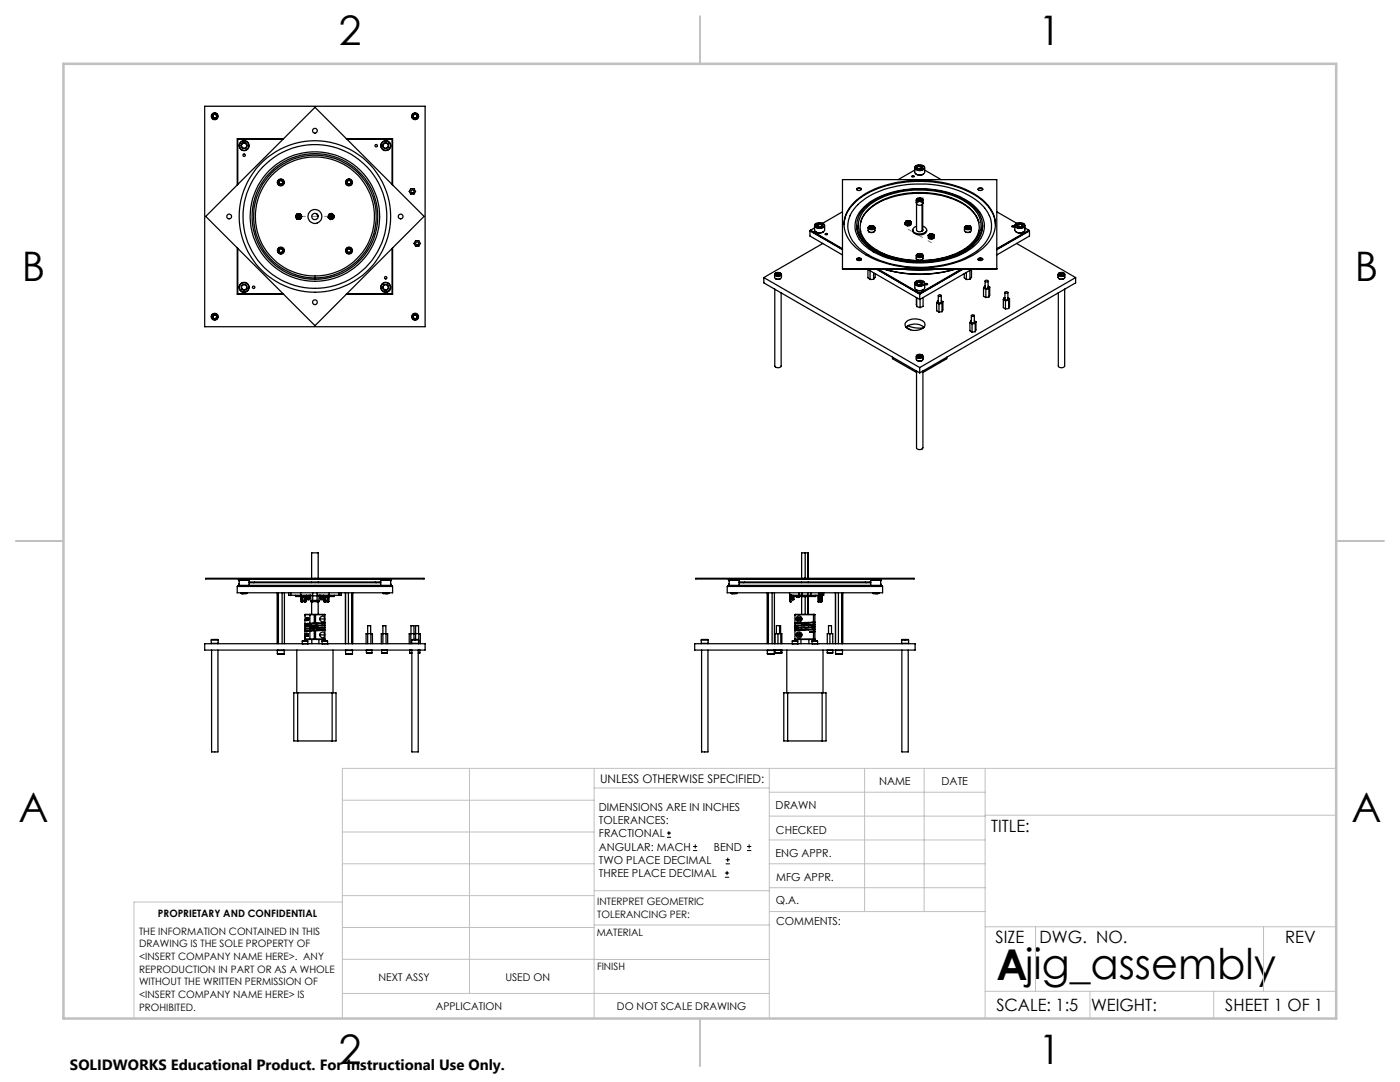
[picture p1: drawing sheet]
<svg xmlns="http://www.w3.org/2000/svg" width="279mm" height="216mm" viewBox="0 0 279 216" stroke-linecap="round" stroke-linejoin="round" font-family="sans-serif">
<g fill="none" stroke="#000" stroke-width=".2">
<path d="M133.1 167.1h.8M133.1 166.2h.8M133.5 165.8v.9M138.3 169.7h.8M138.3 168.9h.8M138.7 168.5v.8M144.7 175h.8M144.7 174.2h.8M144.8 172.4h.9M144.8 171.6h.9M145.1 173.8v.8M145.2 171.1v.9"/>
<path d="M149.1 169.7h.8M149.1 168.9h.8M149.5 168.5v.8"/>
</g>
<path d="M184.1 39.5l-.1 .3zM63.1 42.6l.4 .5z" fill="none" stroke="#808080" stroke-width=".25"/>
<g fill="none" stroke="#c0c0c0" stroke-width=".2">
<path d="M68.3 159.7h50.3M93.7 153.3v44.9M118.6 153.3v49.9M118.6 157.2h34.9M153.5 153.3v49.9M153.5 158.1h43.1M172.5 153.3v28.6M184.4 153.3v28.6M196.6 153.3v49.9M266.7 153.3h-198.4v49.9M68.3 178.7h50.3M68.3 172.4h50.3"/>
<path d="M68.3 166h50.3M68.3 180h-41.6v23.2M118.6 177.7h35M153.5 167.6h43.1M153.5 162.8h43.1M153.5 172.4h43.1M153.5 177.1h43.1M196.6 162.7h70.1M68.3 198.2h85.2M68.3 191.4l85.2 .1M68.3 185.1h50.3M118.6 184.6h35"/>
<path d="M153.6 181.9h43M196.6 197.8h70.1M196.6 184.9h70.1M206.7 184.9v12.9M217.5 197.8v5.4M242.2 197.8v5.4M252.2 184.9v12.9"/>
</g>
<path d="M139.7 3.2v9.5M3.1 107.9h9.6M266.7 107.9h9.5M139.7 203.2v9.6" fill="none" stroke="#c0c0c0" stroke-width=".25"/>
<path d="M12.7 12.7h254v190.5h-254z" fill="none" stroke="#c0c0c0" stroke-width=".5"/>
<path d="M185.9 48.4l-4.7-2.7" fill="none" stroke="#808080" stroke-width=".2" stroke-dasharray="15.2 1.3 1.3 1.3" stroke-dashoffset="14.5"/>
<path d="M66.2 43.2h-6.6" fill="none" stroke="#808080" stroke-width=".2" stroke-dasharray="15.2 1.3 1.3 1.3" stroke-dashoffset="13.8"/>
<g fill="none" stroke="#000" stroke-width=".25">
<path d="M40.9 21.2h43.9v44h-43.9zM42.5 23.4l.4 .2M42.5 23v.4M42.9 22.8l.3 .2M42.9 22.8l-.4 .2M43.2 23.4l-.3 .2M43.2 23v.4M48.2 29.1l.3 .5M48.2 29.1v.3l.3 .2M48.4 28.6l-.2 .5M49 28.5l-.6 .1M49 28.5l.3 .5"/>
<path d="M49 29.5l-.5 .1M49.3 29l-.3 .5M49.3 29v.2l-.3 .3M55.6 36.4l.2 .4M55.8 36.1l-.2 .3M55.8 36.8h.5M55.8 36.1h.5M56.3 36.1l.1 .3M56.4 36.4l-.1 .4M56.5 27.8h-9.1v9M56.6 27.7h-9.3v9.2M69.1 27.7h9.3v9.2"/>
<path d="M69.2 27.8h9v9M69.3 36.6l.3 .2M69.3 36.2v.4M69.6 36l.4 .2M69.6 36l-.3 .2M70 36.6l-.4 .2M70 36.2v.4M76.4 28.8l.1 .6M76.5 29.4l.5 .2M76.5 29.4l.3 .2h.2M76.9 28.5l-.5 .3M76.9 28.5h-.2l-.3 .3"/>
<path d="M76.9 28.5l.5 .3M77.4 28.8l.1 .5M77.5 29.3l-.5 .3M82 37.6h.6l.3 .6-.3 .5h-.6l-.3-.5zM82.4 23.2l.3 .4M82.7 22.8l-.3 .4M82.7 22.8h.3M82.7 23.6h.3M83 22.8l.3 .4M83.3 23.2l-.3 .4M168.1 35.8h30.8v17.9h-30.8zM171 37.8a.6 .6 0 0 1 .9 0"/>
<path d="M171.1 37.5h.7a.39 .39 0 0 1-.2 .6 .39 .39 0 0 1-.5-.2l-.1-.2zM182 35.1l.2-.1 .2 .2-.3 .1zM182 35.2h.4M182.6 33.5v.9a1.14 1.14 0 0 0 1.9 0v-.9M182.6 33.9l-3.4 1.9M182.7 33.2a1.07 1.07 0 0 1 1.8 .3 1.07 1.07 0 0 1-1.9-.1zM182.8 33.1a.52 .52 0 0 0-.2 .6 .52 .52 0 0 0 .6 .3 .85 .85 0 0 0 1.3-.7l-.3-.2M182.8 34.7a1.27 1.27 0 0 0 1.5 0M182.8 39.9l.1 6a.66 .66 0 0 0 .7 .3 .66 .66 0 0 0 .5-.4M182.8 33.1h.1M183 39.7a.7 .7 0 0 1 1.1 .2 .69 .69 0 0 1-1.1-.1zM183 33.5l.4 .3"/>
<path d="M183 33.5l.2 .2M183.1 33.2l-.1 .3M183.1 33.2v.4M183.1 39.6l-.2 .1v.3l.4 .3M183.2 39.9l.2 .2 .4-.1M183.2 39.9l.1 .1M183.3 39.7l-.1 .2M183.3 39.7v.3l.4-.1M183.7 33.1l.4 .2M183.7 33.1l-.6 .1M183.7 39.6l.2 .2M183.7 39.6l-.4 .1"/>
<path d="M183.7 33.7l-.3 .1M183.7 33.7h.1M183.7 33.1v.6M183.7 39.6v.3M183.7 39.9l.1 .1M183.9 39.8l-.1 .2M184 33.6l-.6 .2M184 39.6l.2 .3-.4 .4M184 33.6l-.1 .1M184.1 33.3l-.1 .3M184.2 39.9l-.1 .7M184.5 33.9l3.3 1.9"/>
<path d="M195.2 37.8a.6 .6 0 0 1 .9 0M195.3 37.5h.4l.4 .1a.44 .44 0 0 1-.4 .4 .44 .44 0 0 1-.5-.4zM41.1 43.2l21.8-21.8 21.7 21.8-21.7 21.8zM47.3 49.5v9.2h9.3M47.4 49.6v9h9.1M48.2 57.1l.1 .5M48.3 57.6l.5 .3M48.6 56.8l-.4 .3M48.6 56.8l.6 .2M48.6 56.8h.3l.3 .2M49.2 57v.6M49.2 57.6l-.4 .3"/>
<path d="M49.2 57.6l-.2 .3h-.2M55.7 50.2l.4 .2M55.7 49.8v.4M56.1 49.6l-.4 .2M56.1 49.6l.3 .2M56.4 50.2l-.3 .2M56.4 49.8v.4M59.1 42.9v.6M59.1 43.5l.5 .2M59.1 42.9l-.1 .3 .1 .3M59.1 43.5l.2 .2h.3M59.6 42.7l-.5 .2"/>
<path d="M59.6 42.7l.5 .2M59.6 42.7h-.3l-.2 .2M59.6 42.7h.3l.2 .2M59.8 42.9l.1 .5-.4 .1M59.8 42.9h-.3l.3 .2a.29 .29 0 0 0-.4-.2 .29 .29 0 0 0-.1 .4 .29 .29 0 0 0 .4 .1M59.8 42.9a.28 .28 0 0 1 .1 .4 .28 .28 0 0 1-.4 .1M60.1 42.9v.6M60.1 43.5l-.5 .2M60.1 43.5l-.2 .2h-.3M60.1 42.9l.2 .3-.2 .3M63.1 42.6l.4 .5M63.1 42.6a.64 .64 0 0 0-.9 .4 .64 .64 0 0 0 .5 .8 .64 .64 0 0 0 .8-.7"/>
<path d="M65.5 43.1l.2 .5M65.5 43.1v.3l.2 .2M65.7 43.6l.6 .1M65.7 43.6l.3 .2 .3-.1M65.8 43.3h.1M65.8 43.3l.2 .2M65.9 43.1l.1 .4M65.9 42.7l.6 .1M65.9 42.7l-.4 .4M65.9 42.7l.3-.1 .3 .2M65.9 42.7l-.3 .1-.1 .3M66 43.5h.3"/>
<path d="M66 43.5h.1M66 43l-.1 .1M66 43l-.1 .1a.29 .29 0 0 1 .5 0 .29 .29 0 0 1-.2 .5 .29 .29 0 0 1-.3-.4v-.1M66 43a.29 .29 0 0 1 .4 .1 .29 .29 0 0 1-.2 .4 .29 .29 0 0 1-.3-.3M66.1 42.9l-.2 .1-.1 .3M66.3 43a.29 .29 0 0 0-.4 0 .29 .29 0 0 0-.1 .3M66.5 42.8l.1 .5M66.5 42.8l.2 .2-.1 .3M66.6 43.3l-.3 .4M66.6 43.3v.3l-.3 .1M69.3 50l.1 .3M69.4 49.6l-.1 .4"/>
<path d="M69.4 49.6h.5M69.4 50.3h.5M69.9 49.6l.2 .4M70.1 50l-.2 .3M76.4 57.4l.3 .5M76.7 56.9l-.3 .2v.3M76.7 56.9l-.3 .5M77.2 56.8l-.5 .1M77.2 56.8l.3 .5M77.2 56.8l.3 .2v.3M77.3 57.8l-.6 .1M77.5 57.3l-.2 .5"/>
<path d="M78.2 49.6v9h-9M78.4 49.5v9.2h-9.3M82.9 48h.7l.3 .6-.3 .5h-.7l-.3-.5zM152.4 55.4v1l31.2 18M152.4 55.4l31.2 17.9M154.6 54.8v.5a.8 .8 0 0 0 1.4 0v-.5M154.6 57.7v15.3a.75 .75 0 0 0 1.3 0v-14.6M154.8 55.6l.3 .1 .7-.1M154.8 54.5l-.2 .2a.76 .76 0 0 0 .7 .5 .76 .76 0 0 0 .7-.4l-.3-.3M154.8 54.5a.58 .58 0 0 1 .7-.2 .58 .58 0 0 1 .3 .6 .75 .75 0 0 1-1.1-.2zM154.9 54.8l.3 .2 .3-.1M154.9 54.8l.1 .1"/>
<path d="M155 54.5l-.1 .3M155 54.5v.4l.4-.1M155.4 54.5l.2 .1M155.4 54.5h-.4M155.4 54.8l.1 .1M155.4 54.5v.3M155.6 54.6l-.1 .3M161.6 46.1v1l6.5 3.8M161.6 46.1l6.5 3.7M161.8 45.9l6.3 3.7M161.8 45.9v.2l6.3 3.6M161.8 46l-.2 .1"/>
<path d="M162.6 45v.9a1.17 1.17 0 0 0 2 0v-.9M162.6 45.5l-.8 .4M162.7 44.7a1.21 1.21 0 0 1 1.8 .2 1.08 1.08 0 0 1-1.7 .4l-.2-.3zM162.8 46.3a1.27 1.27 0 0 0 1.5 0M162.9 44.6a.45 .45 0 0 0-.3 .4 .45 .45 0 0 0 .3 .5 1.05 1.05 0 0 0 1.6-.6l-.3-.3M163 44.9a.67 .67 0 0 0 1.1 .1M163 44.9l.2 .3M163.3 45.3h.1M163.4 44.7h.5M163.4 44.7l-.4 .2M163.4 45.3h.3M163.4 44.7v.6"/>
<path d="M163.9 44.7l.2 .3M163.9 44.7v.5M164.1 45l-.2 .2M164.2 48.6l-11.8 6.8M164.7 46.8h.4M168.1 42.3l-3.9 2.3M168.1 53.6h30.8M168.5 44.8a7.1 7.1 0 0 1 3.7-5.6 23.5 23.5 0 0 1 19.6-1.6 9.9 9.9 0 0 1 6.7 6.2l.1 1M170.4 40.5a17.8 17.8 0 0 1 11.6-4.4 21.3 21.3 0 0 1 13.6 3.4 6.1 6.1 0 0 1 2.6 7.3 11.5 11.5 0 0 1-7.2 5.5 23.9 23.9 0 0 1-18.1-1.4 7.9 7.9 0 0 1-4.4-5.9 5.9 5.9 0 0 1 1.9-4.5zM171 45a5.6 5.6 0 0 0 3 4.8 19.1 19.1 0 0 0 19.1 0 5.8 5.8 0 0 0 3-4.8M171 51.6a.49 .49 0 0 1 .5-.2 .49 .49 0 0 1 .4 .4 .5 .5 0 0 1-.5 .2 .5 .5 0 0 1-.4-.4zM171.2 51.6l.6 .3"/>
<path d="M171.2 40.8a17.8 17.8 0 0 1 12.6-4.1 17.2 17.2 0 0 1 12.5 4.6 5.5 5.5 0 0 1-.8 8.4 20.3 20.3 0 0 1-15.1 3.5 16.4 16.4 0 0 1-9.4-4.1 5.4 5.4 0 0 1 .2-8.2M171.3 51.6l.5 .3M171.5 51.6l.4 .2a.6 .6 0 0 0-.9 0M171.8 44.4a7 7 0 0 1 3.9-4.2 18.8 18.8 0 0 1 17.1 .8 5.8 5.8 0 0 1 2.5 3.4M172.4 41.6a15.3 15.3 0 0 1 10.7-3.9 16.6 16.6 0 0 1 11.1 3.4 4.8 4.8 0 0 1 0 7.7 16.5 16.5 0 0 1-12.1 3.4 15 15 0 0 1-9.7-3.8 4.7 4.7 0 0 1 0-6.8zM172.5 41.2a16.7 16.7 0 0 1 11.2-3.6 16.4 16.4 0 0 1 11 3.7 4.9 4.9 0 0 1-.3 7.8 18.2 18.2 0 0 1-13.2 3.3 14.9 14.9 0 0 1-9.2-3.9 4.8 4.8 0 0 1 .5-7.3zM173.1 53.7l10.5 6.1M173.2 53.8v1.6l.4 .4M173.2 45.4v.6l.3 .3M173.3 41.1a16.6 16.6 0 0 1 12-3.1 12.9 12.9 0 0 1 9.7 4.4 4.6 4.6 0 0 1-.9 6.2 15.6 15.6 0 0 1-10.9 3.4 14.9 14.9 0 0 1-10.5-3.7 4.7 4.7 0 0 1 .6-7.2zM173.4 45.2a.65 .65 0 0 1 1.1 .3 .68 .68 0 0 1-1.1-.2zM173.5 46.3h.1"/>
<path d="M173.5 45.1l-.3 .3a.71 .71 0 0 0 .7 .4 .71 .71 0 0 0 .7-.5l-.3-.2M173.5 45.3l.1 .2M173.6 54v1.8M173.8 45.2l-.3 .1M173.8 45.2h.4M173.8 45.5l-.1 .1M173.8 45.2v.3M174.2 45.2l.1 .2M174.2 45.2v.3h-.4M174.3 45.4l-.2 .2-.5-.1M174.3 45.4l-.1 .2M174.3 54.4v1.3"/>
<path d="M174.3 55.7l-.7 .1M174.4 46.3h-.9M174.6 45.4v.6l-.2 .2-.3 .2-.6-.1M174.7 54.6v.8l-.4 .3M174.9 53.7l8.7 5M175.1 53.7l8.5 4.9M175.3 53.7l8.3 4.8M176.5 53.7a24.7 24.7 0 0 0 14.1 0M176.6 53.7a25.4 25.4 0 0 0 13.9 0M180.4 53.7l2.7 .2 3.6-.2M180.6 44.5v.3l.5 .2M180.6 44.5l.3 .1"/>
<path d="M180.7 44.3l.2 .3M180.7 44.3l-.1 .2M180.9 44.6l.2 .1M180.9 44.6l.5 .1M181 44.2a.23 .23 0 0 1 .4-.1 .23 .23 0 0 1 0 .4h-.2l.1-.1-.3-.1zM181 44.2l-.1 .1 .3 .2M181 44.2h.4l-.2 .1zM181.1 44.7v.3M181.1 44l-.4 .3M181.1 44l.5 .1M181.4 44.7h-.3M181.4 44.7h.3"/>
<path d="M181.4 44.4l-.4 .1M181.4 44.2l.1 .1M181.4 44.5h.1M181.5 44.3l-.1 .2zM181.5 44.4v.1M181.5 44.3a.33 .33 0 0 1-.5 .1M181.5 44.3v.2M181.6 44.1l.2 .3M181.6 44.1l.3 .2M181.7 44.9l-.6 .1M181.7 44.7v.2M181.8 44.4l-.4 .3"/>
<path d="M181.8 44.4l-.1 .3M181.9 44.3l-.1 .1M181.9 44.3l-.2 .6M182.2 45.9a1.06 1.06 0 0 0 1.4 .9 1.03 1.03 0 0 0 1.3-.9M182.6 56.6v.8a1.14 1.14 0 0 0 1.9 0v-.8M182.8 56.2a1.07 1.07 0 0 1 1.7 .4 1.07 1.07 0 0 1-1.9-.2zM182.8 56.1l-.2 .3a.97 .97 0 0 0 1.5 .6 .45 .45 0 0 0 .5-.4 .45 .45 0 0 0-.4-.5M182.8 57.8a1.27 1.27 0 0 0 1.5 0M182.8 51v.5a.81 .81 0 0 0 1.2 .3M182.8 56.1h.1M182.9 59.4l.1 1.8M182.9 45.2a.72 .72 0 0 0-.7 .7 .72 .72 0 0 0 .8 .7 1.48 1.48 0 0 0 1.9-.8l-.4-.5-.4-.1"/>
<path d="M183 59.4v1.8M183 50.8a.7 .7 0 0 1 1.1 .2 .69 .69 0 0 1-1.1-.1zM183 56.6l.4 .2M183 56.6l.2 .2M183.1 51.8l.3 .2 .6-.2M183.1 56.3l-.1 .3M183.1 56.3v.4M183.1 50.7l-.2 .2a.69 .69 0 0 0 .6 .5 .69 .69 0 0 0 .7-.5l-.2-.2M183.2 51l.1 .2 .5-.1M183.2 51l.1 .1M183.3 50.8l-.1 .2M183.3 50.8v.3"/>
<path d="M183.6 58.5v.1M183.6 58.7v1.1M183.6 59.7v1.7M183.7 56.2l.4 .2M183.7 56.2l-.6 .1M183.7 50.7l.2 .2M183.7 50.7l-.4 .1M183.7 50.7v.3M183.7 56.2v.6M183.7 56.8h-.3M183.7 56.8h.1M183.7 51l.1 .1"/>
<path d="M183.7 51l-.4 .1M183.9 50.9l-.1 .2M184 56.7l-.6 .1M184 56.7h-.1M184 40.8v5.3M184.1 56.4l-.1 .3M184.1 40.5a.68 .68 0 0 0-.6-.3 .68 .68 0 0 0-.5 .5l.4 .3 .6-.2M184.1 40.5v5.5M184.1 40.5l-.1 .3M184.2 51v.6l-.2 .2M184.2 59.4v1.7l-.6 .3M184.7 56.8h.4"/>
<path d="M184.7 56.6l.4 .1a.2 .2 0 0 1-.2 .1 .2 .2 0 0 1-.2-.2zM185.3 47l.3 .3M185.3 47v.2M185.3 46.9v.7M185.3 46.9v.1M185.3 47.6l.6 .1M185.3 47.2l.3 .1M185.3 47.2v.4M185.5 46.7l-.2 .3M185.5 46.7l-.2 .2M185.6 46.9v.2M185.6 47.1h.1"/>
<path d="M185.6 47.1l.2 .1M185.6 47.3h.5M185.6 47v.1M185.6 47.3l.3 .1M185.7 46.8l-.1 .1M185.7 46.8l-.2 .2M185.7 46.8l.4 .2h-.3zM185.8 46.8h.1M185.8 46.8l.3 .1a.21 .21 0 0 1-.2 .2 .21 .21 0 0 1-.2-.3M185.8 46.8h-.1M185.8 46.8l-.2 .1M185.9 47.4v.3"/>
<path d="M185.9 46.8l.2 .1v.2h-.5M185.9 46.8h-.2M186.1 46.7l.3 .3M186.1 46.7h-.6M186.1 46.7l.3 .1v.2M186.1 46.9l.1 .2-.3 .1M186.1 47.3l-.2 .1M186.1 47l-.4 .1M186.4 47l-.3 .3M186.4 47v.2M186.4 47.2v.3l-.5 .2M186.4 47.2l-.3 .1"/>
<path d="M187.3 59v1.3a.34 .34 0 0 0 .6 0v-1.3M187.3 58.9a.31 .31 0 0 1 .3-.1 .31 .31 0 0 1 .3 .3 .3 .3 0 0 1-.4 .1 .3 .3 0 0 1-.2-.3zM191.8 53.7l-8.2 4.8M192 53.7l-8.4 4.9M192.2 53.7l-8.6 5M192.4 54.6v.8l.5 .4M192.5 45.4v.6a.8 .8 0 0 0 1.4 0v-.6M192.7 45.2a.63 .63 0 0 1 .6-.2 .63 .63 0 0 1 .4 .5 .68 .68 0 0 1-1.1-.2zM192.7 46.3l.2 .1 .7-.1M192.7 45.1l-.2 .2a.7 .7 0 0 0 .6 .6 .7 .7 0 0 0 .8-.5l-.3-.3M192.8 45.3l.1 .2M192.9 54.4v1.4"/>
<path d="M193 45.2h.5M193 45.2l-.2 .1M193 45.5l-.1 .1M193 45.2v.3M193.5 45.2l.1 .2M193.5 45.2v.3h-.5M193.6 45.4l-.3 .2-.4-.1M193.6 45.4l-.2 .2M193.6 53.9v1.8M193.6 55.7l-.7 .1M193.9 53.8v1.6l-.3 .3M194 53.7l-10.4 6.1"/>
<path d="M195.2 51.6a.5 .5 0 0 1 .5-.2 .5 .5 0 0 1 .4 .4 .49 .49 0 0 1-.5 .2 .49 .49 0 0 1-.4-.4zM195.3 46.1a7.6 7.6 0 0 1-5.1 4.7 18.8 18.8 0 0 1-15.4-1 5.9 5.9 0 0 1-3-3.7M195.3 46.1a4.9 4.9 0 0 0-2.4-5.1 18.1 18.1 0 0 0-17.3-.9 6.5 6.5 0 0 0-3.9 4.7l.1 1.3M195.6 51.6l-.4 .2a.6 .6 0 0 1 .9 0M195.8 51.6l-.5 .3M195.9 51.6l-.6 .3M196.3 57.5l.4 .2M196.3 57.5v1.6l.4 .3M196.6 56a.26 .26 0 0 1 .3-.1 .26 .26 0 0 1 .2 .3h-.4zM196.6 56.1v1.3a.34 .34 0 0 0 .6 0v-1.3M196.6 57.1h-.1l-.2 .4M196.7 57.7v1.7"/>
<path d="M197.2 57.1l.3 .2M197.3 57.6l-.6 .1M197.3 57.6v1.7M197.3 59.3l-.6 .1M197.5 57.3l-.2 .3M197.5 57.3v1.6l-.2 .4M198.9 42.3l4 2.3M200.2 59.8l.5 .2M200.2 59.8v1.6l.5 .3M200.6 58.3v1.4a.34 .34 0 0 0 .6 0v-1.4M200.6 58.3a.33 .33 0 0 1 .5 .1 .31 .31 0 0 1-.3 .1 .31 .31 0 0 1-.2-.2zM200.6 59.4h-.2l-.2 .4"/>
<path d="M201.2 59.4l.3 .2M201.3 59.9l-.6 .1M201.3 59.9v1.7M201.5 59.6l-.2 .3M201.5 59.6v1.6l-.2 .4M202 45.2h.4M202 45l.4 .1a.2 .2 0 0 1-.2 .2 .2 .2 0 0 1-.2-.3zM202.5 45v.9a1.18 1.18 0 0 0 2 0v-.9M202.7 44.7a1.21 1.21 0 0 1 1.8 .2 1.08 1.08 0 0 1-1.7 .4l-.2-.3zM202.8 46.3l.6 .2 .8-.2M202.8 44.6a.47 .47 0 0 0-.3 .5 .47 .47 0 0 0 .5 .4 1.1 1.1 0 0 0 1.5-.5l-.3-.4M202.9 48.6l11.8 6.8"/>
<path d="M203 44.9a.64 .64 0 0 0 1.1 .1M203 44.9l.1 .3M203.3 45.3h.1M203.3 44.7l-.3 .2M203.3 44.7h.6M203.3 45.3h.3M203.3 44.7v.6M203.9 44.7l.2 .3M203.9 44.7v.5M204.1 45l-.2 .2M204.2 44.6h.1M204.2 46.3h.1"/>
<path d="M204.5 45.5l.8 .4M205.3 45.9l-6.4 3.7M205.3 45.9v.2l-6.4 3.6M205.3 46l.2 .1M205.5 46.1l-6.6 3.7M205.5 46.1v1l-6.6 3.8M211.1 54.8v.5a.78 .78 0 0 0 1.2 .3M211.3 54.6a.7 .7 0 0 1 1.1 .2 .69 .69 0 0 1-1.2-.1zM211.3 55.6l.4 .1 .6-.1M211.4 54.5l-.2 .2a.7 .7 0 0 0 .6 .5 .7 .7 0 0 0 .7-.5l-.2-.2M211.4 54.8l.4 .2 .3-.1M211.4 54.8l.2 .1"/>
<path d="M211.5 54.5l-.1 .3M211.5 54.5v.4M211.9 54.5l.3 .1M211.9 54.5h-.4M211.9 54.8l.2 .1M211.9 54.8l-.4 .1M211.9 54.5v.3M212.2 54.6l-.1 .3M212.5 57.7v15.3a.74 .74 0 0 1-1.3 0v-14.6M212.5 54.8v.6l-.2 .2M214.7 55.4l-31.1 17.9M214.7 55.4v1l-31.1 18"/>
<path d="M42.4 63.2l.3 .4M42.7 62.8l-.3 .4M42.7 63.6h.3M42.7 62.8h.3M43 62.8l.3 .4M43.3 63.2l-.3 .4M82.5 63.4l.3 .2M82.5 63v.4M82.8 62.8l-.3 .2M82.8 62.8l.4 .2M83.2 63.4l-.4 .2M83.2 63v.4"/>
<path d="M178.1 71.3v.3l4.8 2.7M180.7 64.4a2.75 2.75 0 0 1 3.8 0l.1 .2a1.34 1.34 0 0 1-1.6 1.3 2.35 2.35 0 0 1-2.3-.8zM181.2 65l1.6 .4h1.5M182.8 71.1v.5l.3 .3M182.9 74v15.4a.75 .75 0 0 0 1.3 0v-15.4M183 61.2l.6 .2M183.1 70.8a.64 .64 0 0 1 1 .3 .65 .65 0 0 1-.6 .3 .65 .65 0 0 1-.5-.5zM183.1 71.9l.4 .2 .5-.2M183.1 70.8l-.2 .2a.73 .73 0 0 0 .6 .6 .73 .73 0 0 0 .7-.3v-.3l-.2-.2M183.2 71l.1 .2M183.4 70.8l-.2 .2M183.4 70.8l.4 .1"/>
<path d="M183.4 71.2h-.1M183.4 70.8v.4M183.6 73.3v1.1M183.8 70.9l.1 .2M183.8 70.9v.3h-.4M183.9 71.1l-.3 .2-.3-.1M183.9 71.1l-.1 .1M184.2 71.1v.5a.75 .75 0 0 1-1.1 .3M184.4 65.3a2.81 2.81 0 0 0-3.6 0l1 .5M186.9 60.4l.5 .2M186.9 60.4v1.6l.5 .3M187.3 60l-.4 .4"/>
<path d="M187.4 60.6v1.7M187.9 60l.3 .2M188 60.5l-.6 .1M188 60.5v1.7M188 62.2l-.6 .1M188.2 60.2l-.2 .3M188.2 60.2v1.6l-.2 .4M188.9 71.3v.3l-4.7 2.7M193.6 64.4l.4 .2M193.6 64.4v1.6l.4 .3M193.9 63v1.3a.34 .34 0 0 0 .6 0v-1.3M193.9 64l-.3 .4"/>
<path d="M193.9 62.9a.27 .27 0 0 1 .3-.1 .27 .27 0 0 1 .2 .3h-.4zM194 64.6v1.7M194.5 64l.3 .2M194.6 64.6h-.6M194.6 64.6v1.6M194.6 66.2l-.6 .1M194.8 64.2l-.2 .4M194.8 64.2v1.6l-.2 .4M200.7 60v1.7M201.3 61.6l-.6 .1M41.1 115.4h43.5v.1h-43.5zM47.3 117h31.1v1.3h-31.1z"/>
<path d="M47.4 117v-.1h30.8v.1M47.6 115.6l.1 .4M47.6 116.8h.1M47.6 115.6h30.5M47.6 115.5v.1M47.6 116.8v.1M47.7 116.5l-.1 .3M47.7 116.8h2M47.7 115.7h2M47.7 115.7v1.1M47.7 116.8l.1 .1M48.1 118.4h.1"/>
<path d="M48.1 118.3h.1M48.2 118.4h.1M48.2 118.3h-.1M48.3 118.4h.1M48.6 118.3h-.5M49 118.3l-.8 .1M49.2 118.3l-.9 .1M49.2 118.4h-.8M49.2 118.4h.1M49.2 118.3v.1M49.2 118.3l.1 .1M49.2 118.4h-.9"/>
<path d="M49.3 118.3h-.1M49.3 118.4h-1.1M49.3 118.4h-.1M49.7 116.3h26.3M49.7 116.1h26.3M49.7 116.8h26.3M49.7 115.7v1.1M49.7 116.8v.1M49.8 116.1v.2M50.8 116.1l-.2 .2M55.3 118.3v10.1M55.6 118.3v10.1"/>
<path d="M56.3 118.3v10.1M56.8 118.3v10.1M57.6 118.3v.5h.4M58 118.3v.5M58 118.8h2M59 119h1.1M59 118.8v.2M60 118.8h2M60 118.3v.5M60 119v1.1h.2M60.1 118.8v.2M60.1 119l.1 1.1"/>
<path d="M60.1 119h.1M60.2 119h.9M60.2 119h.1M60.2 118.9l-.1 .1M60.2 118.8v.2M60.4 119v.8h.5v-.8M60.7 119.2v.6M60.8 119v.2h-.4M60.9 119.9h-.5v.2h-.2M60.9 119.9v.2M60.9 119.9l-.1 .2M61.1 118.8v.2"/>
<path d="M61.1 119l-.1 1.1h-.1M61.1 119l.1 .6M61.2 118.8v.8M61.2 119.6v.1M61.3 119.2v-.2l.2 .1 .1 .6M61.3 119.2l-.1 .5M61.3 119.2h.1M61.4 119.2l-.2 .5M61.5 119l-.1 .2M61.6 118.8v.8M61.6 119.6l.2-.1-.2 .2M61.6 119.6v.1"/>
<path d="M61.7 118.8v.2h.2M61.8 119v.5M61.9 118.8v.2M61.9 119h.1M62 118.8h.4M62 118.8l.1 1.1M62.1 119.9h1.5M62.1 119.9v.2h1.5v-.2M62.2 115.4v-5.1h1.3v5.1M62.2 116.1v.2M62.4 118.3v.5M62.4 118.8v1h.9v-1"/>
<path d="M62.4 118.9h.9M62.9 115.4v.1M63.3 118.8h.4M63.3 118.3v.5M63.5 116.1v.2M63.7 119h.1M63.7 118.8l-.1 1.1M63.7 118.8h2M63.8 118.8v.2M63.9 119v.5M64 118.8v.2h-.2M64 119.6v.1"/>
<path d="M64 119.7h.1M64.1 118.8v.8M64.1 119.6l-.2-.1 .1 .1M64.1 119.6v.1M64.2 119l.1 .2M64.3 119.2l.2 .5M64.3 119.2h.1M64.4 119.2l-.2-.1-.1 .6M64.4 119.2l.1 .5M64.5 118.8v.8M64.5 119.6v.1M64.6 119h.9"/>
<path d="M64.6 119l-.1 .6M64.6 118.8v.2M64.6 119l.1 1.1h.8M64.8 119.9v.2M64.8 119.9h.5v.2M64.8 119.9l.1 .2M64.9 119.2h.4M64.9 119l-.1 .8h.5v-.8M65 119.2v.6M65.5 119h.1M65.5 118.9v.1M65.5 118.8v.2"/>
<path d="M65.5 119v1.1M65.6 119h1.1M65.6 118.8v.2M65.7 118.3v.5M65.7 119v1.1h-.2M65.7 118.8h2M66.7 118.8v.2M67.7 118.3v.5M68.1 118.3v.5h-.4M68.9 118.3v10.1M69.5 118.3v10.1M70.2 118.3v10.1"/>
<path d="M70.3 118.3v10.1M70.4 118.3v10.1M74.9 116.1l.2 .2M75.8 116.1v.2M76 116.8h2M76 115.7h2M76 116.8v.1M76 115.7v1.1M76.4 118.3h.1M76.4 118.4h.4M76.4 118.4h1.1M76.5 118.3l-.1 .1"/>
<path d="M76.5 118.3h.1M76.8 118.4h.4M76.9 118.4h.6M77.2 118.4h-.3M77.5 118.4h.1M77.5 118.3l-.7 .1M77.6 118.3l-.7 .1M77.6 118.3l-.4 .1M77.6 118.4h-.1M77.6 118.3h.1M77.6 118.3l-.1 .1M78 116.5l.1 .3"/>
<path d="M78 116.8h.1M78 116.8l-.1 .1M78 115.7v1.1M78.1 115.6l-.1 .4M78.1 115.5v.1M78.1 116.8v.1M138.9 115.4h43.5v.1h-43.5zM145.1 117h31v1.3h-31zM145.2 117v-.1h30.8v.1M145.4 115.6l.1 .4M145.4 116.8h.1M145.4 115.6h30.5"/>
<path d="M145.4 115.5v.1M145.4 116.8v.1M145.5 116.5l-.1 .3M145.5 115.7h2M145.5 116.8h2M145.5 115.7v1.1M145.5 116.8l.1 .1M145.9 118.4h.1M145.9 118.3h.1M146 118.3h-.1M146 118.4h.1M146 118.4h.2"/>
<path d="M146.4 118.3h-.5M146.8 118.3l-.9 .1M147 118.3l-1 .1M147 118.4h-.8M147 118.4h.1M147 118.3v.1M147 118.3l.1 .1M147 118.4h-1M147.1 118.3h-.1M147.1 118.4h-1.1M147.1 118.4h-.1M147.5 116.3h26.3"/>
<path d="M147.5 116.1h26.3M147.5 116.8h26.3M147.5 115.7v1.1M147.5 116.8v.1M147.6 116.1v.2M148.6 116.1l-.2 .2M153.1 118.3v10.1M153.4 118.3v10.1M154.1 118.3v10.1M154.6 118.3v10.1M157.6 119.9l.1 .2M157.6 118.3v.5"/>
<path d="M157.6 118.8v1.1M157.6 118.8h.1M157.6 119.9h.1M157.7 118.8h1.8M157.7 118.8h.1M157.7 118.8v1.1M157.7 119.9l.1 .2M158 118.8v.8M158 119h.1M158 118.8l-.2 .1v1.2M158 118.8v.2M158 119.6v.1"/>
<path d="M158 119.2l.1-.2 .1 .2M158 119.2v.5M158 119.2h.2M158.2 119.2l.1 .5M158.2 118.8l.1 .8M158.2 119.3v.4h-.2M158.3 119.6l.1-.1v.1M158.3 119.7h.1M158.3 119.6v.1M158.3 118.8v.2h1.4M158.4 119.6v.1M158.5 119l-.1 .6"/>
<path d="M159.5 118.8h.1M159.5 118.8h.6M159.5 118.3v.5M159.5 118.8v.4h-.4v-.2M159.7 118.8v.2M160 116.1v.2M160 119v3.6M160.1 118.8h3.3M160.1 118.3v.5M160.1 119h1.1zM160.1 118.8v.2M160.7 115.4v.1"/>
<path d="M160.7 110.3h-.7v5.1M160.7 110.3v5.1M160.7 119v3.6M160.7 110.3h.5M161.2 110.3l.1 5.1M161.2 110.3v5.1M161.2 118.3v4.3M161.3 116.1v.2M161.3 119v3.6M161.8 118.3v.5M162.8 118.8v.2h-3.1M163.2 118.8l.1 1.3 .1-.2"/>
<path d="M163.4 119.9h.7M163.4 118.8h.2M163.4 118.8v1.1M163.4 118.3v.5M163.6 118.3v.5M163.6 118.8v1h.4v-1M163.7 118.3l.1 .6M163.8 118.9v.9M163.8 118.9h-.2l.2 .1M164 118.3v.5M164 118.8h.2M164 118.8h.1"/>
<path d="M164.1 119.9l-.2 .2M164.1 118.8v1.1M164.2 118.8h.1M164.2 118.3v.5M164.3 118.3v.5M164.4 118.3v.5h-.1M166.7 118.3v10.1M167.3 118.3v10.1M168 118.3v10.1M168.1 118.3v10.1M168.2 118.3v10.1M172.7 116.1l.2 .2"/>
<path d="M173.6 116.1v.2M173.8 115.7h2M173.8 116.8h2M173.8 116.8v.1M173.8 115.7v1.1M174.2 118.3h.1M174.2 118.4h.4M174.2 118.4h1.1M174.3 118.3l-.1 .1M174.3 118.3h.1M174.6 118.4h.4M174.7 118.4h.6"/>
<path d="M175 118.4h-.3M175.3 118.4h.1M175.3 118.3l-.7 .1M175.4 118.3l-.7 .1M175.4 118.3l-.4 .1M175.4 118.4h-.1M175.4 118.3h.1M175.4 118.3l-.1 .1M175.8 116.5l.1 .3M175.8 116.8h.1M175.8 116.8l-.1 .1M175.8 115.7v1.1"/>
<path d="M175.9 115.6l-.1 .4M175.9 115.5v.1M175.9 116.8v.1M40.9 128.4h43.9v1.3h-43.9zM42.2 127.7h1.3M42.2 127.7v-.1l1.3 .1M42.2 128.4h1.3M42.2 127.7v.7M42.2 128.4h.1M42.2 129.7v20.3h1.3v-20.3M43.5 127.7v.7M43.5 128.4h.1"/>
<path d="M55.4 130.5h1.3M55.4 130.5l.1 .1 1.2-.1M55.4 129.8h1.3M55.4 129.8v.7M55.5 129.7l-.1 .1M56.7 129.7v.1M56.7 129.8v.7M58.6 138.3h8.5v9.5h-8.5zM59.2 129.7v8.6M59.4 138.3v9.5M60.3 128.4h.1M60.3 127.9h1.1"/>
<path d="M60.3 128.4h1.1M60.3 127.9v.5M60.4 120.1h.4M60.8 120.1h.1M60.9 120.1h.1M60.9 127.5h1.8M60.9 122.7h1.8M60.9 123.7v.1M60.9 122.7v1M60.9 126.6v.3M60.9 127.5l.9 .1M60.9 123.8v.7"/>
<path d="M60.9 127.3v.2M60.9 126.9v.3M60.9 126.9v.1M61.1 123.4v.1M61.1 123.5v.1M61.1 126.7v.1M61.1 123.5h.1M61.1 126.7h.1M61.1 126.5v.2M61.1 126.8v.1M61.1 123.6v.2M61.1 126.9h.1"/>
<path d="M61.1 123.2h.1M61.1 123.3v.1M61.1 123.8h.1M61.1 126.4h.1M61.1 126.4v.5M61.1 123.2v.6M61.1 123.3v.2M61.1 123.2v.1M61.1 126.4v.1M61.2 123.2v.1M61.2 123.8h.1M61.2 126.9v.1"/>
<path d="M61.2 126.4v.3M61.2 123.2l-.1 .6M61.2 123.5v.3M61.2 126.7l-.1 .2M61.2 126.4h.1M61.2 123.5h.1M61.2 126.7h.1M61.2 123.3h.1M61.2 127h.1M61.2 126.9h.1M61.2 126.7v.2M61.2 123.3v.2"/>
<path d="M61.2 126.4v.5M61.2 123.2v.6M61.3 126.9h.1M61.3 123.2v.1M61.3 123.2h.1M61.3 123.2l-.1 .1M61.3 123.8h.1M61.3 126.4h.1M61.3 126.7v.2M61.3 126.7h.1M61.3 126.4v.3M61.3 123.2l-.1 .6"/>
<path d="M61.3 123.5l-.1 .3M61.3 126.7l-.1 .2M61.3 126.9v.1M61.3 123.5h.1M61.3 123.3h.1M61.3 127h.1M61.3 123.5v.3M61.3 123.3v.2M61.3 123.7v.1M61.3 123.3v.5M61.3 126.4v.5M61.4 123.3h.1"/>
<path d="M61.4 126.7v.2M61.4 126.5v.2M61.4 123.3v.2M61.4 126.5l-.1 .2M61.4 123.5v.2M61.4 123.3v.1M61.4 126.4v.1M61.4 123.5h.1M61.4 128.4h.1M61.4 126.6v.2M61.4 123.4v.1M61.4 123.4l.1 .1"/>
<path d="M61.4 126.8h.1M61.4 126.5v.1M61.4 126.6v.3M61.4 127.9v.5M61.4 126.8v.1M61.5 126.5v.2M61.5 123.4l-.1 .2M61.5 123.4v.2zM61.5 123.5l-.1 .2M61.5 126.5v.3M61.5 126.5l-.1 .1M61.5 123.5h.1"/>
<path d="M61.5 126.8h.1M61.8 124.5l-.9 .1v.3M61.8 125h-.9v.4M61.8 125.4l-.9 .1v.3M61.8 125.8h-.9l.6 .1M61.8 125.3l-.9 .1h.6M61.8 124.8l-.9 .1 .6 .1M61.8 124.4l-.9 .1h.6M61.8 125.9h.9v1.6M61.8 125.9l-.9 .1v.9M61.8 122.6l.9 .1M61.8 122.6l-.9 .1"/>
<path d="M61.8 122.6v1.8M61.8 124.5v.3M61.8 125v.3M61.8 125.4v.4M61.8 125.9v1.7M62.2 120.1v2.5M62.2 125.7v.2M62.2 127.6v.8M62.7 124.4h-.9M62.7 124.4l-.6 .1M62.7 127.5l-.9 .1M62.7 124.2h.3"/>
<path d="M62.7 124.3h.3M62.7 126.4h.1M62.7 122.7v1.7M62.8 125.3l-.7 .1M62.8 125.7l-.7 .1M62.9 124.8l-.8 .2M63 127.5h1.8M63 122.7h1.8M63 122.7v1.7M63 125.8v1.7M63.2 125.7h.4M63.3 125.7h.1"/>
<path d="M63.3 124.3v.1M63.3 124.8v.1M63.3 125.2v.1M63.5 120.1v2.5M63.6 125.7h.1M63.6 125.7l-.6 .1M63.6 125.3l-.8 .1M63.6 124.8l-.7 .1M63.6 124.4l-.7 .1M63.6 127.6v.8M63.8 126.7a.54 .54 0 0 0 .3 .5 .54 .54 0 0 0 .6-.1l.1-.4M63.8 126.7a.51 .51 0 0 1 .3-.5 .51 .51 0 0 1 .6 .2l.1 .3"/>
<path d="M63.8 123.5a.6 .6 0 0 0 .9 .5l.1-.5M63.8 123.5a.54 .54 0 0 1 .3-.5 .54 .54 0 0 1 .6 .1l.1 .4M63.8 123.5h1M63.8 126.7h1M64.2 124.3l.6 .1-3 .1M64.2 124.7l.6 .1-3 .2M64.2 125.2l.6 .1-3 .1M64.2 125.7h.6l-1.8 .1M64.3 128.4h.1M64.3 128.4h1.1M64.3 127.9h1.1M64.3 127.9v.5"/>
<path d="M64.8 120.1h.1M64.8 124.4v.3l-3 .1M64.8 125.3v.3l-3 .2M64.8 124.8v.4l-3 .1M64.8 122.7v1.5l-1.8 .2M64.8 125.7v1.8M65.4 128.4h.1M65.4 127.9v.5M66.3 138.3v9.5M66.5 129.7v8.6M69 129.8h1.3M69 130.5h1.3"/>
<path d="M69 130.5v.1l1.3-.1M69 129.8v.7M69 129.7v.1M70.2 129.7l.1 .1M70.3 129.8v.7M73.1 128.4v-2h1.2v2M73.1 129.8h1.1M73.1 130.3h1.1M73.1 129.8v.5M73.2 129.7l-.1 .1M73.4 128.4v-3.6h.6v3.6M74.2 129.7v.1"/>
<path d="M74.2 129.8v.5M76.1 128.4v-2h1.3v2M76.2 130.3h1.1M76.2 129.8v.5M76.2 129.8h.1M76.2 129.8h1.1M76.2 129.7v.1M76.4 128.4v-3.6h.6v3.6M77.3 129.7v.1M77.3 129.8v.5M81.7 128.4v-2h2.2v2M81.8 129.8h.4"/>
<path d="M81.8 129.7v.6h.4M81.8 130.3h.4M82 126.4v2M82 126.4v-1.6h.6v2.8M82.2 127.7h1.3M82.2 127.7v-.1l1.3 .1M82.2 128.4h1.3M82.2 127.7v.7M82.2 128.4h.1M82.2 129.7v20.3h1.3v-20.3M83.5 130.3h.3M83.5 129.8h.3"/>
<path d="M83.5 126.4v-1.6h-.6v2.8M83.5 127.7v.7M83.5 128.4h.1M83.6 126.4v2M83.7 129.7l.1 .1M83.8 130.3h-.3M83.8 129.8v.5M138.6 128.4h44v1.3h-44zM139.9 128.4h1.4M139.9 127.7h1.4M139.9 127.7l.1-.1 1.3 .1M139.9 128.4h.1"/>
<path d="M139.9 127.7v.7M140 129.7v20.3h1.3v-20.3M141.3 128.4h.1M141.3 127.7v.7M153.1 129.8h1.4M153.1 130.5h1.4M153.1 130.5l.1 .1 1.3-.1M153.1 129.8v.7M153.2 129.7l-.1 .1M154.4 129.7l.1 .1M154.5 129.8v.7M154.7 129.8h1.1"/>
<path d="M154.7 130.3h1.1M154.7 128.4v-2h1.3v2M154.7 129.8v.5M154.7 129.7v.1M155.3 126.4v2M155.6 124.8h-.7v1.6M155.6 124.8h.2v1.6M155.6 124.8v1.6M155.8 129.7v.1M155.8 129.8h.2M155.8 130.3h.2M155.8 126.4v2"/>
<path d="M155.8 129.8v.5M155.8 130.3h.1M156 129.7v.1M156 130.3h-.2M156 129.8v.5M156.4 138.3h8.5v9.5h-8.5zM157 129.7v8.6M157.2 138.3v9.5M157.7 120.1h.1M157.8 120.1h.1M158.1 128.4h.1M158.1 128.4h1.1"/>
<path d="M158.1 127.9h1.1M158.1 127.9v.5M158.6 122.7h3.7M158.6 127.5h3.7M158.6 124.4h.7M158.6 127.5l3.7 .1M158.6 124.4h.1M158.6 122.7v1.7M159.2 128.4h.1M159.2 126.6v.1M159.2 126.6a.25 .25 0 0 1 .3-.2 .25 .25 0 0 1 .2 .3 .25 .25 0 0 1-.2 .2M159.2 127.9v.5"/>
<path d="M159.3 123.3h.1M159.3 123.3a.28 .28 0 0 0 0 .4 .28 .28 0 0 0 .4 0M159.3 123.3h.3l.2 .2M159.3 123.3a.25 .25 0 0 1 .4 .1 .25 .25 0 0 1-.1 .3 .25 .25 0 0 1-.4-.1M159.6 126.4h-.3l-.1 .2M159.7 126.6a.27 .27 0 0 1-.2 .3 .27 .27 0 0 1-.3-.2M159.8 125.7h.1M159.8 127.6v.8M159.9 124.3v.1M159.9 124.8h.1M159.9 125.2v.1M159.9 125.7h.1"/>
<path d="M160.6 124.7l-.8 .1M160.6 125.2l-.8 .1M160.6 125.6l-.8 .1M160.7 124.2l-2.1 .2M161.3 124.2l-.2 .1h-1M161.4 125.6l-.1 .1M161.4 125.1l-.8 .2M161.4 124.7l-.8 .1M161.4 124.2l-.8 .2M161.4 127.6v.8M162 124.2h.6l-.3 .1M162 124.6l.6 .1h-.3"/>
<path d="M162 125.1l.6 .1h-.3M162 125.6h.6l-.3 .1M162.1 128.4h.1M162.1 128.4h1.1M162.1 127.9h1.1M162.1 127.9v.5M162.3 122.6l-3.7 .1M162.3 122.6l.3 .1M162.3 122.6v.1M162.3 124.1l-3.7 .3M162.3 124.3l-3.4 .1-.3 .1v.3M162.3 124.7l-3.4 .2h-.3v.4"/>
<path d="M162.3 125.2l-3.7 .2v.3M162.3 125.7l-3.7 .1v1.7M162.3 124.6l-3.7 .2 .7 .1M162.3 126h-.7v.2l.7-.1M162.3 125.1l-3.7 .2h.7M162.3 125.6l-3.7 .1 .3 .1M162.3 126l.3 .1h-.3M162.3 122.7h.3M162.3 127.5h.3M162.3 122.7v1.4M162.3 124.3v.3M162.3 124.7v.4"/>
<path d="M162.3 125.2v.4M162.3 125.7v.3M162.3 126.1v1.4M162.3 127.5v.1M162.6 122.7v1.4h-.3M162.6 125.6v.4h-.3M162.6 125.2v.3l-.3 .1M162.6 124.7v.3l-.3 .1M162.6 124.2v.4h-.3M162.6 127.5l-.3 .1M162.6 126.1v1.4M163.2 128.4h.1"/>
<path d="M163.2 127.9v.5M163.3 120.1h.5M163.8 120.1h.1M164.1 138.3v9.5M164.3 129.7v8.6M165.1 129.8h1.1M165.1 130.3h1.1M165.1 128.4v-2h1.1v2M165.1 129.8v.5M165.1 129.7v.1M165.3 126.4v-1.6h.6v1.6M165.6 126.4v2"/>
<path d="M166.2 129.7v.1M166.2 129.8v.5M166.8 129.8h1.3M166.8 130.5h1.3M166.8 130.5v.1l1.3-.1M166.8 129.8v.7M166.8 129.7v.1M168 129.7l.1 .1M168.1 129.8v.7M180 127.7h1.3M180 127.7v-.1l1.3 .1M180 128.4h1.3"/>
<path d="M180 128.4h.1M180 127.7v.7M180 129.7v20.3h1.3v-20.3M181.3 128.4h.1M181.3 127.7v.7"/>
<circle cx="42.8" cy="23.2" r=".69"/>
<circle cx="42.8" cy="23.2" r=".6"/>
<circle cx="48.7" cy="29.1" r="1"/>
<circle cx="48.7" cy="29.1" r=".94"/>
<circle cx="48.7" cy="31" r=".25"/>
<circle cx="56" cy="36.4" r=".69"/>
<circle cx="56.1" cy="36.4" r=".6"/>
<circle cx="62.9" cy="26.1" r=".48"/>
<circle cx="69.6" cy="36.4" r=".6"/>
<circle cx="69.6" cy="36.4" r=".69"/>
<circle cx="75.1" cy="29.1" r=".25"/>
<circle cx="77" cy="29.1" r=".94"/>
<circle cx="77" cy="29.1" r="1"/>
<circle cx="82.3" cy="38.2" r=".29"/>
<circle cx="82.9" cy="23.2" r=".69"/>
<circle cx="82.9" cy="23.2" r=".6"/>
<circle cx="45.7" cy="43.2" r=".48"/>
<circle cx="48.7" cy="57.3" r="1"/>
<circle cx="48.7" cy="57.3" r=".94"/>
<circle cx="50.6" cy="57.3" r=".25"/>
<circle cx="56" cy="50" r=".69"/>
<circle cx="56.1" cy="50" r=".6"/>
<circle cx="59.6" cy="43.2" r=".18"/>
<circle cx="59.6" cy="43.2" r=".26"/>
<circle cx="62.8" cy="43.2" r="12.3"/>
<circle cx="62.8" cy="43.2" r="14.3"/>
<circle cx="62.8" cy="43.2" r="12.6"/>
<circle cx="62.8" cy="43.2" r="11.9"/>
<circle cx="62.9" cy="43.2" r="12.9"/>
<circle cx="62.9" cy="43.2" r="15.1"/>
<circle cx="62.9" cy="43.2" r="1.38"/>
<circle cx="66.1" cy="43.2" r=".18"/>
<circle cx="69.6" cy="50" r=".6"/>
<circle cx="69.7" cy="50" r=".69"/>
<circle cx="77" cy="55.4" r=".25"/>
<circle cx="77" cy="57.3" r=".94"/>
<circle cx="77" cy="57.3" r="1"/>
<circle cx="80" cy="43.2" r=".48"/>
<circle cx="83.3" cy="48.6" r=".31"/>
<circle cx="164.9" cy="46.7" r=".2"/>
<circle cx="42.8" cy="63.2" r=".6"/>
<circle cx="42.8" cy="63.2" r=".69"/>
<circle cx="62.8" cy="60.3" r=".47"/>
<circle cx="82.8" cy="63.2" r=".6"/>
<circle cx="82.9" cy="63.2" r=".69"/>
<circle cx="159.5" cy="126.7" r=".6"/>
<circle cx="159.5" cy="123.5" r=".6"/>
<circle cx="159.5" cy="123.5" r=".31"/>
<circle cx="159.5" cy="126.7" r=".29"/>
</g>
<text font-size="8.5" x="198.9" y="195.5">Ajig_assembly</text>
<g font-size="8.1">
<text x="67.6" y="8.9">2</text>
<text x="207.3" y="8.9">1</text>
<text x="4.4" y="56.2">B</text>
<text x="270.4" y="56.2">B</text>
<text x="3.7" y="164.1">A</text>
<text x="269.7" y="164.1">A</text>
<text x="67.6" y="212.4">2</text>
<text x="207.3" y="212.4">1</text>
</g>
<g font-size="3.4">
<text x="197.8" y="166">TITLE:</text>
<text x="198.7" y="188.1">SIZE</text>
<text x="207.5" y="188.1">DWG. NO.</text>
<text x="256.5" y="188.2">REV</text>
<text x="198.8" y="201.7">SCALE: 1:5</text>
<text x="217.7" y="201.8">WEIGHT:</text>
<text x="244.5" y="201.7">SHEET 1 OF 1</text>
</g>
<text font-size="3" x="14" y="213.5">SOLIDWORKS Educational Product. For Instructional Use Only.</text>
<text font-size="2.4" x="119.8" y="156.2">UNLESS OTHERWISE SPECIFIED:</text>
<g font-size="2.2">
<text x="119.5" y="161.8">DIMENSIONS ARE IN INCHES</text>
<text x="154.8" y="161.4">DRAWN</text>
<text x="175.4" y="156.6">NAME</text>
<text x="187.9" y="156.7">DATE</text>
<text x="119.5" y="164.4">TOLERANCES:</text>
<text x="119.5" y="167.1">FRACTIONAL</text>
<text x="154.9" y="166.3">CHECKED</text>
<text x="119.5" y="169.7">ANGULAR: MACH</text>
<text x="119.5" y="172.4">TWO PLACE DECIMAL</text>
<text x="142.5" y="169.7">BEND</text>
<text x="154.8" y="171">ENG APPR.</text>
<text x="119.5" y="175">THREE PLACE DECIMAL</text>
<text x="154.9" y="175.7">MFG APPR.</text>
<text x="154.9" y="180.4">Q.A.</text>
<text x="154.9" y="184.6">COMMENTS:</text>
</g>
<g font-size="2.1">
<text x="75.5" y="195.7">NEXT ASSY</text>
<text x="100.9" y="195.7">USED ON</text>
<text x="86.9" y="201.5">APPLICATION</text>
<text x="123.1" y="201.6">DO NOT SCALE DRAWING</text>
</g>
<g font-size="2">
<text x="31.5" y="182.9">PROPRIETARY AND CONFIDENTIAL</text>
<text x="119.2" y="180.6">INTERPRET GEOMETRIC</text>
<text x="119.2" y="183.1">TOLERANCING PER:</text>
<text x="27.8" y="186.5">THE INFORMATION CONTAINED IN THIS</text>
<text x="27.8" y="189">DRAWING IS THE SOLE PROPERTY OF</text>
<text x="27.8" y="191.6">&lt;INSERT COMPANY NAME HERE&gt;. ANY</text>
<text x="119.1" y="186.7">MATERIAL</text>
<text x="27.8" y="194.1">REPRODUCTION IN PART OR AS A WHOLE</text>
<text x="27.8" y="196.6">WITHOUT THE WRITTEN PERMISSION OF</text>
<text x="119.1" y="193.5">FINISH</text>
<text x="27.8" y="199.1">&lt;INSERT COMPANY NAME HERE&gt; IS</text>
<text x="27.8" y="201.7">PROHIBITED.</text>
</g>
</svg>
